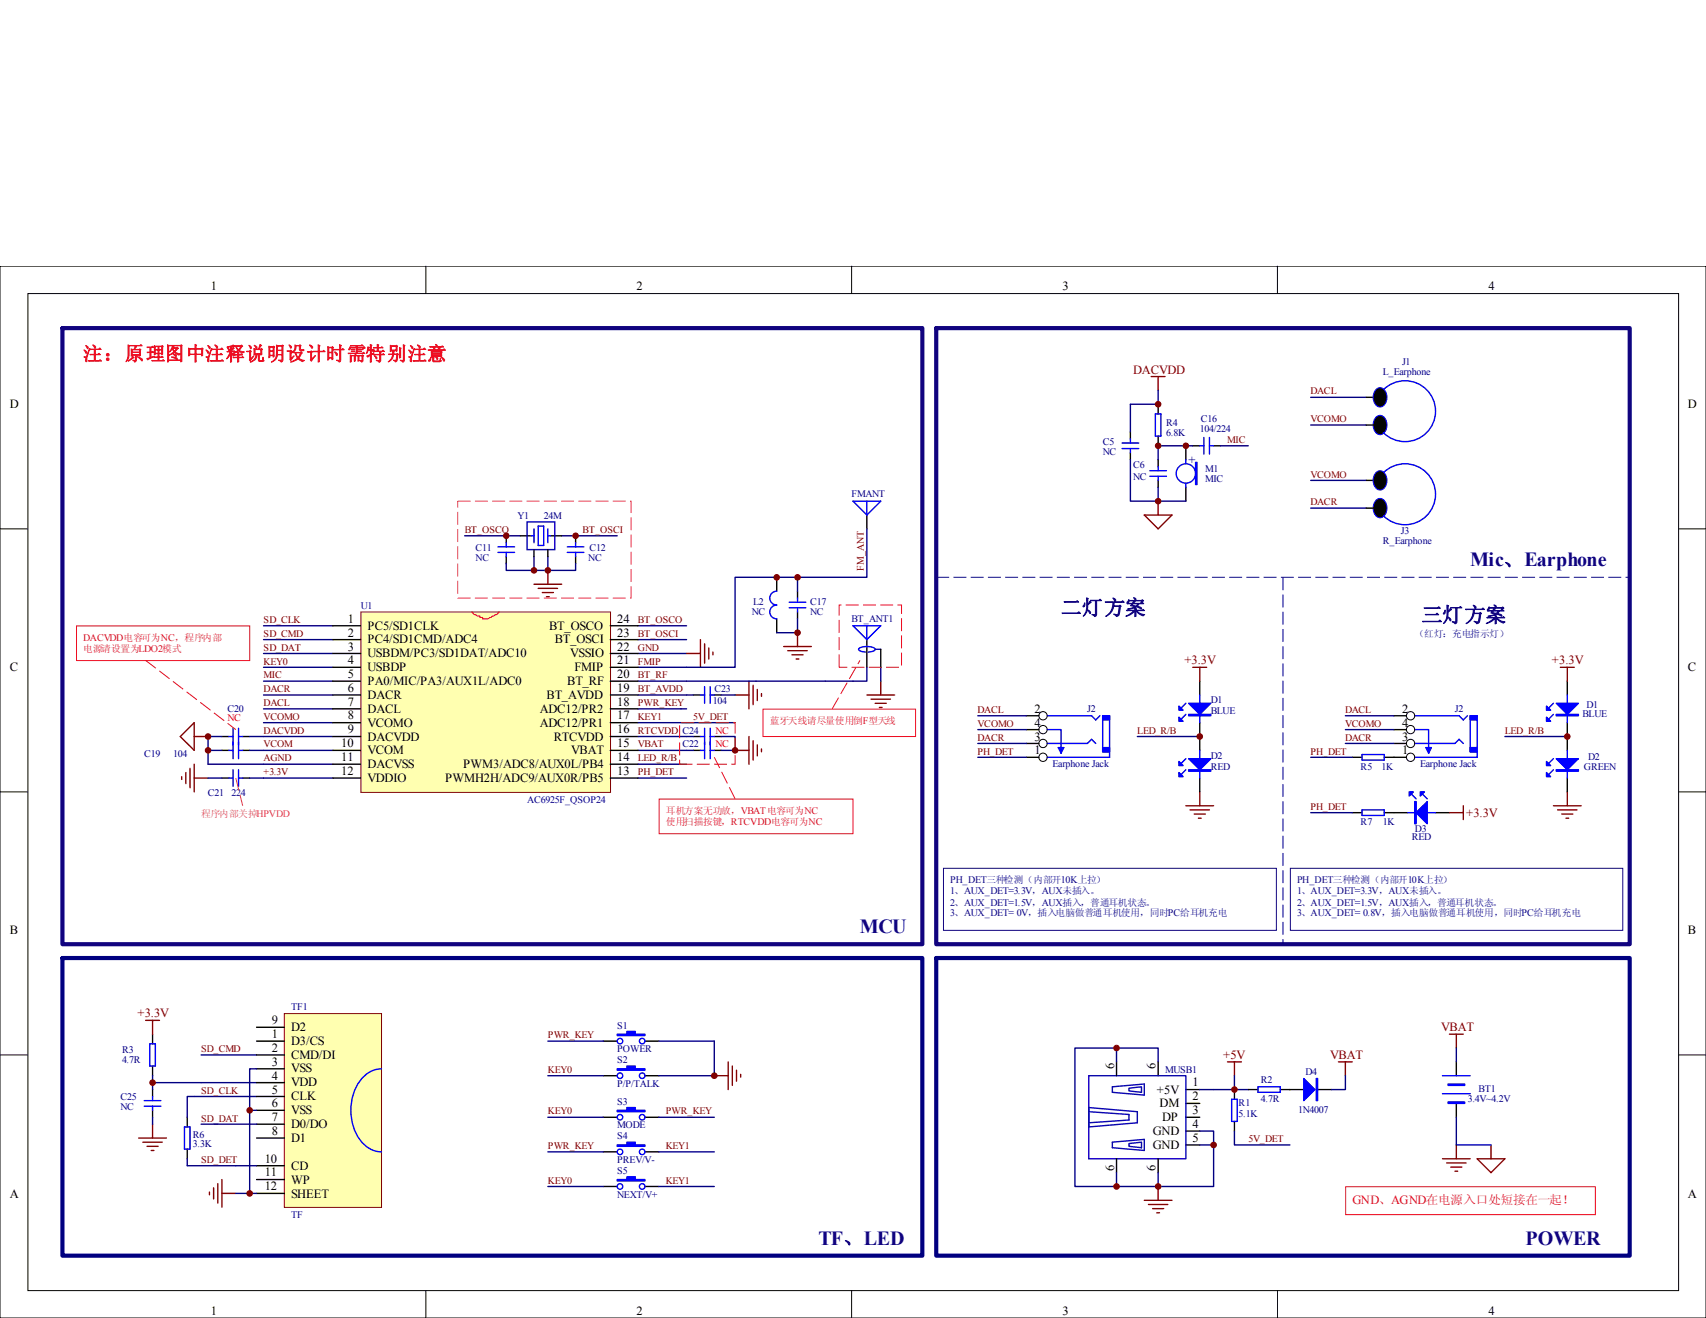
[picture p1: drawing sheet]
<svg xmlns="http://www.w3.org/2000/svg" width="279mm" height="216mm" viewBox="0 0 279 216" stroke-linecap="round" stroke-linejoin="round" font-family="sans-serif">
<g fill="none" stroke="#000" stroke-width=".16">
<path d="M0 43.6h279.4v172.3h-279.4zM4.6 48.1h270.3v163.3h-270.3zM69.7 43.5v4.6M139.5 43.5v4.6M209.2 43.5v4.6M0 86.6h4.5M274.9 86.6h4.5M0 129.7h4.5M274.9 129.7h4.5M0 172.8h4.5M274.9 172.8h4.5M69.7 211.4v4.5"/>
<path d="M139.5 211.4v4.5M209.2 211.4v4.5"/>
</g>
<path d="M10.2 53.7h140.9v101h-140.9zM153.3 53.7h113.6v101h-113.6z" fill="none" stroke="#11037f" stroke-width=".68"/>
<path d="M10.2 156.9h140.9v48.8h-140.9z" fill="none" stroke="#000080" stroke-width=".68"/>
<g fill="none" stroke="#000" stroke-width=".23">
<path d="M82.9 87.8v1.1M82.9 91.2v1.1M85.2 87.8h1.8M87.5 90v1.2M89.7 90v1.2M90.2 87.8h1.8M94.3 87.8v1.1M94.3 91.2v1.1M142 104.8v4.5M144.2 106.4v2.9M196.5 111.6v2.2M196.5 118.4v4.5"/>
<path d="M36.3 120.6h1.2M36.3 122.9h1.2M39.8 120.6h1.1M39.8 122.9h1.1M196.5 127.5v2.2M98.8 170.5h2.3M105.6 170.5h2.3M98.8 188.7h2.3M98.8 194.4h2.3M105.6 188.7h2.3M105.6 194.4h2.3"/>
</g>
<g fill="none" stroke="#00f" stroke-width=".23">
<path d="M81.5 89.6h2.8M81.5 90.5h2.8M82.9 88.9v.7M82.9 90.5v.7M87 87.8h.5M87.5 86.6v2.3M88.1 86.2h.9v3.2h-.9zM89.7 86.6v2.3M89.7 87.8h.5M92.9 89.6h2.7M92.9 90.5h2.7M94.3 88.9v.7"/>
<path d="M94.3 90.5v.7M38.2 119.3v5M39.1 119.3v5M139.7 102.5h4.5l-2.2 2.3zM141.8 106.8a1.17 1.17 0 0 1-1.2-.4 2.32 2.32 0 0 1 2.6-.2l.1 .2a1.17 1.17 0 0 1-1.1 .4M142 102.5v2.3M194.2 117l-.9 .9M194.2 115.2l-.9 .9M196.5 113.8v4.6M37.5 120.6h.7M37.5 122.9h.7M39.1 120.6h.7"/>
<path d="M39.1 122.9h.7M194.2 126.1l-.9 .9M194.2 124.3l-.9 .9M196.5 122.9v4.6"/>
<circle cx="101.5" cy="170.5" r=".45"/>
<circle cx="105.2" cy="170.5" r=".45"/>
<circle cx="101.5" cy="188.7" r=".46"/>
<circle cx="101.5" cy="194.4" r=".45"/>
<circle cx="105.2" cy="188.7" r=".46"/>
<circle cx="105.2" cy="194.4" r=".45"/>
</g>
<g fill="none" stroke="#000080" stroke-width=".23">
<path d="M76.1 87.8h9.1M82.9 92.3v1.1h11.4v-1.1M87.5 91.2v2.2M89.7 91.2v2.2M92 87.8h9.1M43.2 116.1h11.3M43.2 113.8h11.3M43.2 118.4h11.3M104.5 102.5h7.9M104.5 104.8h7.9M34.1 120.6h2.2M34.1 122.9h2.2"/>
<path d="M43.2 120.6h11.3M31.8 179.6h10.2M32.9 177.3h9.1M32.9 172.8h9.1"/>
</g>
<g fill="none" stroke="#800000" stroke-width=".23">
<path d="M87.5 95.7h4.5M88.1 96.4h3.2M88.8 97.1h1.8M89.5 97.7h.5M89.7 93.4v2.3M142 113.8h4.5M142.7 114.5h3.1M143.3 115.2h1.9M144 115.9h.5M144.2 111.6v2.2M194.2 132h4.6M194.9 132.7h3.2"/>
<path d="M195.6 133.3h1.8M196.3 134h.4M196.5 129.7v2.3"/>
</g>
<path d="M86.3 85.5h4.6v4.5h-4.6zM143.3 106.4h.9" fill="none" stroke="#0000bf" stroke-width=".23"/>
<g fill="#00f" stroke="#00f" stroke-width=".23">
<path d="M194.7 115.2h3.6l-1.8 1.8z"/>
<path d="M193.1 117.5l.7 .7h-.7z"/>
<path d="M193.1 115.7l.7 .6h-.7z"/>
<path d="M194.7 124.3h3.6l-1.8 1.8z"/>
<path d="M193.1 126.5l.7 .7h-.7z"/>
<path d="M193.1 124.7l.7 .7h-.7z"/>
<path d="M101.1 187.6h1.6v-.5h1.3v.5h1.6v.2h-4.5z" fill-rule="evenodd"/>
<path d="M101.1 193.2h1.6v-.4h1.3v.4h1.6v.2h-4.5z" fill-rule="evenodd"/>
<path d="M194.7 117h3.6v.2h-3.6z" fill-rule="evenodd"/>
<path d="M101.1 169.4h1.6v-.4h1.3v.4h1.6v.2h-4.5z" fill-rule="evenodd"/>
<path d="M194.7 126.1h3.6v.2h-3.6z" fill-rule="evenodd"/>
</g>
<path d="M75 82.1h28.4v15.9h-28.4v-15.9" fill="none" stroke="#da2467" stroke-width=".16" stroke-dasharray="2.1 .7" stroke-linecap="butt"/>
<path d="M46.7 166.1h15.8v31.7h-15.8z" fill="#ffffb0"/>
<path d="M46.6 166h15.9v31.8h-15.9z" fill="none" stroke="#800000" stroke-width=".16"/>
<g fill="none" stroke="#000" stroke-width=".23">
<path d="M185.1 70.8v1.1M185.1 74.2v1.1M189.7 66.2v1.6M189.7 71.4v1.6M189.7 75.3v1.1M189.7 78.7v1.1M194.2 73v2.3M194.2 79.8v2.3M195.4 73h1.1M198.8 73h1.1M223.7 69.6h2.3M223.7 65.1h2.3"/>
<path d="M223.7 78.7h2.3M127.2 94.6v2.2M130.6 96.8v1.2M142 84.4v2.2M223.7 83.2h2.3M113.6 113.8h1.1M117 113.8h1.1M127.2 101.4v2.2M130.6 100.2v1.2M168.1 117.2h2M168.1 119.5h2M36.3 127.5h1.2"/>
<path d="M39.8 127.5h1.1M113.6 120.6h1.1M113.6 122.9h1.1M117 120.6h1.1M117 122.9h1.1M168.1 121.8h2M168.1 124.1h2M25 169.4v1.6M25 174.6v1.6M25 178.5v1.1M42 168.3h4.6M42 170.5h4.6"/>
<path d="M42 172.8h4.6M42 177.3h4.6M42 179.6h4.6M42 175.1h4.6M98.8 176.2h2.3M105.6 176.2h2.3M182.9 173.9v2.3M189.7 173.9v2.3M194.2 178.5h2.3M204.4 178.5h1.6M209.7 178.5h3.8M215.8 178.5h2.3"/>
<path d="M238.5 173.9v2.3M25 181.9v1.1M30.7 183v1.6M30.7 188.2v1.6M42 191h4.6M42 181.9h4.6M42 184.1h4.6M42 186.4h4.6M42 193.2h4.6M42 195.5h4.6M98.8 183h2.3M105.6 183h2.3"/>
<path d="M182.9 189.8v2.3M189.7 189.8v2.3M194.2 183h2.3M194.2 187.6h2.3M194.2 185.3h2.3M194.2 180.7h2.3M238.5 180.7v2.3"/>
</g>
<g fill="none" stroke="#00f" stroke-width=".23">
<path d="M183.8 73.5h2.7M183.8 72.6h2.7M185.1 71.9v.7M185.1 73.5v.7M188.3 78h2.7M188.3 77.1h2.7M189.2 67.8h.9v3.6h-.9zM189.7 76.4v.7M189.7 78v.7M194.2 75.3v.7M194.2 79.1v.7M196.5 73h.7"/>
<path d="M197.2 71.7v2.7M198.1 73h.7M198.1 71.7v2.7M226.6 63.8a5 5 0 0 1 7 0 5 5 0 0 1 0 7.1 5 5 0 0 1-7 0M226.6 77.4a5 5 0 0 1 7 0 5 5 0 0 1 0 7.1 5 5 0 0 1-7 0M127.2 96.8a1.13 1.13 0 0 0-1.1 1.2 1.13 1.13 0 0 0 1.1 1.1 1.13 1.13 0 0 0-1.1 1.1 1.13 1.13 0 0 0 1.1 1.2M129.2 99.6h2.8M129.2 98.7h2.8M130.6 98v.7M130.6 99.6v.6M139.7 82.1h4.5l-2.2 2.3zM142 82.1v2.3"/>
<path d="M114.7 113.8h.7M115.4 112.5v2.7M115.4 119.3v5M116.3 113.8h.7M116.3 112.5v2.7M116.3 119.3v5M171.5 119.5h2.3v3.9M171.5 117.2h7.3l.7 .7 .6-.7M37.5 127.5h.7M38.2 126.1v2.7M39.1 127.5h.7M39.1 126.1v2.7"/>
<path d="M114.7 120.6h.7M114.7 122.9h.7M116.3 120.6h.7M116.3 122.9h.7M171.5 121.8h6.6l.7-.7 .7 .7M173.3 122.5h.9l-.4 .9zM173.5 122.5l.3 .6 .2-.6M181.7 123.1h-1.1v-5.9h1.1v6.9h-10.2M24.5 171h.9v3.6h-.9zM25 179.6v.7M62.5 175.1a5 5 0 0 0-4.5 3.7 8.1 8.1 0 0 0 2.2 9.1l1.5 .7 .8 .1M206 178h3.7v.9h-3.7z"/>
<path d="M236.2 179.2h4.6M236.2 176.2h4.6M23.6 181.2h2.8M23.6 180.3h2.8M25 181.2v.7M30.2 184.6h.9v3.6h-.9zM238.5 187.6h5.7"/>
<circle cx="194.2" cy="77.6" r="1.59"/>
<circle cx="101.5" cy="176.2" r=".46"/>
<circle cx="105.2" cy="176.2" r=".46"/>
<circle cx="101.5" cy="183" r=".45"/>
<circle cx="105.2" cy="183" r=".45"/>
</g>
<g fill="none" stroke="#800000" stroke-width=".23">
<path d="M188.5 61.7h2.3M189.7 61.7v2.3M187.4 84.4h4.5l-2.2 2.2zM189.7 82.1v2.3M112.4 107h2.3M114.7 104.8v4.5M115.4 105.5v3.1M116.1 106.1v1.8M116.8 106.8v.5M120.4 113.8h2.3M122.7 111.6v4.5M123.3 112.3v3.1"/>
<path d="M124 112.9v1.9M124.7 113.6v.5M128.3 105.9h4.6M129 106.6h3.2M129.7 107.3h1.8M130.4 107.9h.4M130.6 103.6v2.3M195.4 109.3h2.2M196.5 109.3v2.3M29.5 120.6l2.3-2.2v4.5zM29.8 127.2v.5M30.4 126.5v1.9"/>
<path d="M31.1 125.9v3.1M31.8 125.2v4.5M31.8 127.5h2.3M31.8 120.6h2.3M120.4 122.9h2.3M122.7 120.6v4.6M123.3 121.3v3.2M124 122v1.8M124.7 122.7v.4M23.8 167.1h2.3M25 167.1v2.3M201 173.9h2.3"/>
<path d="M202.2 173.9v2.3M219.2 173.9h2.3M220.3 173.9v2.3M237.4 169.4h2.2M238.5 169.4v2.3M22.7 186.4h4.6M23.4 187.1h3.2M24.1 187.8h1.8M24.8 188.5h.4M25 184.1v2.3M34.3 195.3v.4M35 194.6v1.8"/>
<path d="M35.7 193.9v3.2M36.3 193.2v4.6M36.3 195.5h2.3M187.4 196.6h4.5M188.1 197.3h3.2M188.8 198h1.8M189.4 198.7h.5M189.7 194.4v2.2M236.2 189.8h4.6M236.9 190.5h3.2M237.6 191.2h1.8M238.3 191.9h.4"/>
<path d="M238.5 187.6v2.2M241.9 189.8h4.6l-2.3 2.3zM244.2 187.6v2.2"/>
</g>
<g fill="none" stroke="#000080" stroke-width=".23">
<path d="M185.1 75.3v6.8h4.6M189.7 64v2.2h-4.6v4.6M189.7 79.8v2.3M195.4 73h-5.7v2.3M199.9 73h4.5M214.7 65.1h9M214.7 69.6h9M214.7 78.7h9M130.6 94.6h-10.2v14.7h-15.9M130.6 94.6v2.2M142 86.6v8h-11.4M189.7 82.1h4.5"/>
<path d="M214.7 83.2h9M43.2 107h11.3M43.2 104.8h11.3M43.2 102.5h11.3M43.2 109.3h11.3M43.2 111.6h11.3M104.5 107h7.9M104.5 111.6h30.7M104.5 113.8h9.1M104.5 116.1h7.9M118.1 113.8h2.3M130.6 101.4v2.2h-3.4"/>
<path d="M142 109.3v2.3h-2.3M144.2 109.3v2.3M160.1 117.2h8M160.1 119.5h8M34.1 120.6v4.6h20.4M34.1 127.5h2.2M40.9 120.6h2.3M40.9 122.9h13.6M40.9 127.5h13.6M104.5 122.9h7.9M104.5 125.2h7.9M104.5 127.5h7.9"/>
<path d="M118.1 120.6h2.3v2.3h-2.3M160.1 121.8h8M160.1 124.1h8M186.3 120.6h10.2M25 176.2v2.3M25 177.3h7.9M31.8 179.6h-1.1v3.4M42 175.1h-1.1v20.4M182.9 173.9v-2.2h6.8v2.2M182.9 171.7h-6.9v22.7h6.9M196.5 178.5h7.9M202.2 176.2v2.3"/>
<path d="M220.3 176.2v2.3h-2.2M238.5 171.7v2.2M25 183v1.1M30.7 189.8v1.2h11.3M32.9 184.1h9.1M38.6 195.5h3.4M40.9 181.9h1.1M182.9 192.1v2.3h6.8v-2.3M196.5 185.3h2.3v9.1h-9.1M196.5 187.6h2.3M238.5 183v4.6"/>
</g>
<g fill="#00f" stroke="#00f" stroke-width=".23">
<path d="M213.5 176.7l1.8 1.8-1.8 1.8z"/>
<path d="M195.8 75.7h.2v3.7h-.2z" fill-rule="evenodd"/>
<path d="M101.1 181.9h1.6v-.5h1.3v.5h1.6v.2h-4.5z" fill-rule="evenodd"/>
<path d="M101.1 175.1h1.6v-.5h1.3v.5h1.6v.2h-4.5z" fill-rule="evenodd"/>
<path d="M237.2 177.6h2.7v.2h-2.7z" fill-rule="evenodd"/>
<path d="M237.2 180.5h2.7v.2h-2.7z" fill-rule="evenodd"/>
<path d="M215.6 176.7h.2v3.6h-.2z" fill-rule="evenodd"/>
<path d="M180.6 117.2h1.1v.7h-1.1z" fill-rule="evenodd"/>
<path d="M180.6 122.5h1.1v.6h-1.1z" fill-rule="evenodd"/>
</g>
<g fill="#000" stroke="#00f" stroke-width=".16">
<path d="M225.3 68.3a1.04 1.04 0 0 1 1.2-.1 1.04 1.04 0 0 1 .6 .9 1.58 1.58 0 0 1-1.1 2.1 1.65 1.65 0 0 1-.9-2.5z" fill-rule="evenodd"/>
<path d="M225.3 63.8a1.04 1.04 0 0 1 1.2-.2 1.04 1.04 0 0 1 .6 1 1.58 1.58 0 0 1-1.1 2.1 1.65 1.65 0 0 1-.9-2.5z" fill-rule="evenodd"/>
<path d="M225.3 77.4a1.04 1.04 0 0 1 1.2-.2 1.04 1.04 0 0 1 .6 1 1.58 1.58 0 0 1-1.1 2.1 1.65 1.65 0 0 1-.9-2.5z" fill-rule="evenodd"/>
<path d="M225.3 82a1.04 1.04 0 0 1 1.2-.2 1.04 1.04 0 0 1 .6 .9 1.58 1.58 0 0 1-1.1 2.1 1.65 1.65 0 0 1-.9-2.5z" fill-rule="evenodd"/>
</g>
<path d="M178.3 176.2h15.9v13.6h-15.9zM182.2 178l5.2-.4v1.8l-5.2-.5zM184.9 178.3l2-.3v.9l-2-.2zM178.3 182.1l6.6 .5v.9l-6.6 .4M178.3 181.4l8 .7v1.8l-8 .7M182.2 187.1l5.2-.5v1.9l-5.2-.5zM184.9 187.3l2-.2v.9l-2-.2z" fill="none" stroke="#0000bf" stroke-width=".23"/>
<path d="M220.4 194.4h40.9v4.6h-40.9z" fill="none" stroke="#ee0e22" stroke-width=".16"/>
<g fill="none" stroke="#000" stroke-width=".16">
<circle cx="170.8" cy="117.3" r=".68"/>
<circle cx="170.8" cy="119.5" r=".68"/>
<circle cx="170.8" cy="124.1" r=".68"/>
<circle cx="170.8" cy="121.8" r=".68"/>
</g>
<path d="M154.5 142.2h54.5v10.2h-54.5z" fill="none" stroke="#11037f" stroke-width=".16"/>
<path d="M59.2 100.3h40.8v29.5h-40.8z" fill="#ffffb0"/>
<path d="M59.1 100.2h40.9v29.6h-40.9z" fill="none" stroke="#800000" stroke-width=".16"/>
<g fill="none" stroke="#000" stroke-width=".23">
<path d="M54.5 102.5h4.6M54.5 104.8h4.6M54.5 116.1h4.6M54.5 118.4h4.6M54.5 111.6h4.6M54.5 107h4.6M54.5 109.3h4.6M54.5 113.8h4.6M99.9 102.5h4.6M99.9 104.8h4.6M99.9 116.1h4.6M99.9 118.4h4.6"/>
<path d="M99.9 111.6h4.6M99.9 107h4.6M99.9 109.3h4.6M99.9 113.8h4.6M228.3 117.2h2M228.3 119.5h2M256.7 111.6v2.2M256.7 118.4v4.5M54.5 127.5h4.6M54.5 125.2h4.6M54.5 120.6h4.6M54.5 122.9h4.6"/>
<path d="M99.9 127.5h4.6M99.9 125.2h4.6M99.9 120.6h4.6M99.9 122.9h4.6M221.5 124.1h1.6M221.5 133.1h1.6M226.7 124.1h3.6M226.7 133.1h3.9M228.3 121.8h2M235.1 133.1h2.3M256.7 127.5v2.2M202.2 178.5v1.6"/>
<path d="M202.2 183.7v1.6"/>
</g>
<path d="M77.2 100.2l.5 .5h.2l.2 .2h.5v.2h.5v.3h.9l.6-.5 .7-.2 .5-.5" fill="none" stroke="#f00" stroke-width=".16"/>
<g fill="#800000" stroke="#800000" stroke-width=".16">
<circle cx="25" cy="177.3" r=".45"/>
<circle cx="40.9" cy="195.5" r=".46"/>
<circle cx="40.9" cy="181.9" r=".45"/>
<circle cx="196.5" cy="120.7" r=".46"/>
<circle cx="189.7" cy="194.4" r=".45"/>
<circle cx="182.9" cy="171.7" r=".46"/>
<circle cx="182.9" cy="194.4" r=".45"/>
<circle cx="198.8" cy="187.6" r=".46"/>
<circle cx="202.2" cy="178.5" r=".45"/>
<circle cx="194.2" cy="73" r=".45"/>
<circle cx="189.7" cy="73" r=".46"/>
<circle cx="189.7" cy="82.1" r=".45"/>
<circle cx="189.7" cy="66.2" r=".45"/>
<circle cx="256.7" cy="120.6" r=".46"/>
<circle cx="117" cy="176.2" r=".46"/>
<circle cx="82.9" cy="87.8" r=".45"/>
<circle cx="94.3" cy="87.8" r=".45"/>
<circle cx="89.7" cy="93.4" r=".46"/>
<circle cx="87.5" cy="93.4" r=".46"/>
<circle cx="34.1" cy="120.6" r=".46"/>
<circle cx="34.1" cy="122.9" r=".45"/>
<circle cx="120.4" cy="122.9" r=".45"/>
<circle cx="130.6" cy="94.6" r=".45"/>
<circle cx="127.2" cy="94.6" r=".45"/>
<circle cx="130.6" cy="103.6" r=".45"/>
</g>
<g fill="none" stroke="#000080" stroke-width=".23">
<path d="M104.5 118.4h15.9M135.2 111.6h4.5M220.3 117.2h8M220.3 119.5h8M104.5 120.6h9.1M112.4 122.9h1.2M214.7 124.1h6.8M214.7 133.1h6.8M220.3 121.8h8M246.5 120.6h10.2M89.7 170.5h9.1M89.7 176.2h9.1"/>
<path d="M107.9 170.5h9.1v5.7h-9.1M89.7 188.7h9.1M89.7 194.4h9.1M89.7 183h9.1M107.9 188.7h9.1M107.9 194.4h9.1M107.9 183h9.1M202.2 185.3v2.3h9.1"/>
</g>
<g fill="none" stroke="#800000" stroke-width=".23">
<path d="M255.6 109.3h2.2M256.7 109.3v2.3M237.4 133.1h2.2M239.6 132v2.3M254.4 132h4.6M255.1 132.7h3.2M255.8 133.3h1.8M256.5 134h.4M256.7 129.7v2.3M117 176.2h2.3M119.3 173.9v4.6M119.9 174.6v3.2"/>
<path d="M120.6 175.3v1.8M121.3 176v.4"/>
</g>
<g fill="none" stroke="#00f" stroke-width=".23">
<path d="M231.7 119.5h2.3v3.9M231.7 117.2h7.3l.6 .7 .7-.7M254.4 117l-.9 .9M254.4 115.2l-.9 .9M256.7 113.8v4.6M223.1 123.6h3.6v.9h-3.6zM223.1 132.7h3.6v.9h-3.6zM230.6 133.1h4.5M231 129.9l.9 1M231.7 121.8h6.6l.7-.7 .6 .7M232.8 129.9l.9 1M233.5 122.5h.9l-.4 .9z"/>
<path d="M233.7 122.5l.3 .6 .2-.6M241.9 123.1h-1.1v-5.9h1.1v6.9h-10.2M254.4 126.1l-.9 .9M254.4 124.3l-.9 .9M256.7 122.9v4.6M201.7 180.1h.9v3.6h-.9z"/>
</g>
<g fill="#00f" stroke="#00f" stroke-width=".23">
<path d="M254.9 115.2h3.6l-1.8 1.8z"/>
<path d="M253.3 117.5l.7 .7h-.7z"/>
<path d="M253.3 115.7l.7 .6h-.7z"/>
<path d="M254.9 124.3h3.6l-1.8 1.8z"/>
<path d="M253.3 126.5l.7 .7h-.7z"/>
<path d="M253.3 124.7l.7 .7h-.7z"/>
<path d="M231.9 133.1l1.8-1.8v3.6z"/>
<path d="M230.8 129.7h.7l-.7 .7z"/>
<path d="M232.6 129.7h.7l-.7 .7z"/>
<path d="M254.9 117h3.6v.2h-3.6z" fill-rule="evenodd"/>
<path d="M254.9 126.1h3.6v.2h-3.6z" fill-rule="evenodd"/>
<path d="M240.8 117.2h1.1v.7h-1.1z" fill-rule="evenodd"/>
<path d="M240.8 122.5h1.1v.6h-1.1z" fill-rule="evenodd"/>
<path d="M231.7 131.3h.2v3.6h-.2z" fill-rule="evenodd"/>
</g>
<g fill="none" stroke="#000" stroke-width=".16">
<circle cx="231" cy="117.2" r=".68"/>
<circle cx="231" cy="119.5" r=".68"/>
<circle cx="231" cy="124" r=".68"/>
<circle cx="231" cy="121.8" r=".68"/>
</g>
<path d="M153.3 94.6h113.6" fill="none" stroke="#11037f" stroke-width=".16" stroke-dasharray="2.1 .7" stroke-linecap="butt"/>
<path d="M210.1 94.6v60.1" fill="none" stroke="#000080" stroke-width=".16" stroke-dasharray="2.1 .7" stroke-linecap="butt"/>
<path d="M153.3 156.9h113.6v48.8h-113.6z" fill="none" stroke="#000080" stroke-width=".68"/>
<path d="M211.3 142.2h54.5v10.2h-54.5z" fill="none" stroke="#11037f" stroke-width=".16"/>
<path d="M38.6 127.5l1.2 4.5" fill="none" stroke="#da2467" stroke-width=".16" stroke-dasharray="2.1 .7" stroke-linecap="butt"/>
<path d="M12.5 102.5h28.4v5.7h-28.4zM125 116.2h24.9v4.4h-24.9zM107.9 130.9h31.8v5.7h-31.8z" fill="none" stroke="#ee0e22" stroke-width=".16"/>
<path d="M23.8 108.2l14.8 11.3M136.3 116.1l4.5-7.9M137.4 109.3v-10.2h10.2v10.2h-10.2M111.3 125.2h9.1v-6.8h-9.1v6.8M120.4 130.9l-3.4-6.8" fill="none" stroke="#ee0e22" stroke-width=".16" stroke-dasharray="2.1 .7" stroke-linecap="butt"/>
<g font-size="3.4" fill="#11037f">
<text x="173.7" y="100.7">二灯方案</text>
<text x="232.8" y="101.9">三灯方案</text>
</g>
<g font-size="3.3" fill="#11037f">
<text x="240.8" y="92.8">Mic、Earphone</text>
<text x="140.8" y="152.9">MCU</text>
<text x="134" y="203.9">TF、LED</text>
<text x="249.9" y="203.9">POWER</text>
</g>
<text font-size="3.2" fill="#ee0e22" x="13.6" y="59">注：原理图中注释说明设计时需特别注意</text>
<g font-size="2">
<text x="34.5" y="47.6">1</text>
<text x="104.2" y="47.6">2</text>
<text x="174" y="47.6">3</text>
<text x="243.8" y="47.6">4</text>
<text x="1.6" y="66.9">D</text>
<text x="276.4" y="66.9">D</text>
<text x="57" y="102">1</text>
<text x="57" y="104.3">2</text>
<text x="57" y="106.6">3</text>
<text x="60.2" y="103.1">PC5/SD1CLK</text>
<text x="60.2" y="105.4">PC4/SD1CMD/ADC4</text>
<text x="60.2" y="107.7">USBDM/PC3/SD1DAT/ADC10</text>
<text x="89.9" y="103.1">BT_OSCO</text>
<text x="90.8" y="105.4">BT_OSCI</text>
<text x="93.4" y="107.7">VSSIO</text>
<text x="101.1" y="104.3">23</text>
<text x="101.1" y="102">24</text>
<text x="101.1" y="106.6">22</text>
<text x="1.6" y="110">C</text>
<text x="57" y="111.1">5</text>
<text x="57" y="108.8">4</text>
<text x="57" y="113.4">6</text>
<text x="60.2" y="112.2">PA0/MIC/PA3/AUX1L/ADC0</text>
<text x="60.2" y="110">USBDP</text>
<text x="92.9" y="112.2">BT_RF</text>
<text x="94.1" y="110">FMIP</text>
<text x="101.1" y="111.1">20</text>
<text x="101.1" y="113.4">19</text>
<text x="101.1" y="108.8">21</text>
<text x="276.4" y="110">C</text>
<text x="57" y="117.9">8</text>
<text x="57" y="115.7">7</text>
<text x="60.2" y="119">VCOMO</text>
<text x="60.2" y="114.5">DACR</text>
<text x="60.2" y="116.8">DACL</text>
<text x="88.4" y="116.8">ADC12/PR2</text>
<text x="88.4" y="119">ADC12/PR1</text>
<text x="89.5" y="114.5">BT_AVDD</text>
<text x="101.1" y="115.7">18</text>
<text x="101.1" y="117.9">17</text>
<text x="169.4" y="116.8">2</text>
<text x="169.4" y="119">4</text>
<text x="229.6" y="116.8">2</text>
<text x="229.6" y="119">4</text>
<text x="55.9" y="124.7">11</text>
<text x="55.9" y="122.4">10</text>
<text x="57" y="120.1">9</text>
<text x="60.2" y="125.8">DACVSS</text>
<text x="60.2" y="121.3">DACVDD</text>
<text x="60.2" y="123.5">VCOM</text>
<text x="75.9" y="125.8">PWM3/ADC8/AUX0L/PB4</text>
<text x="90.7" y="121.3">RTCVDD</text>
<text x="93.6" y="123.5">VBAT</text>
<text x="101.1" y="124.7">14</text>
<text x="101.1" y="120.1">16</text>
<text x="101.1" y="122.4">15</text>
<text x="169.4" y="121.3">3</text>
<text x="169.4" y="123.5">1</text>
<text x="229.6" y="121.3">3</text>
<text x="229.6" y="123.5">1</text>
<text x="55.9" y="127">12</text>
<text x="60.2" y="128.1">VDDIO</text>
<text x="72.9" y="128.1">PWMH2H/ADC9/AUX0R/PB5</text>
<text x="101.1" y="127">13</text>
<text x="1.6" y="153.1">B</text>
<text x="276.4" y="153.1">B</text>
<text x="44.5" y="167.8">9</text>
<text x="44.5" y="170.1">1</text>
<text x="44.5" y="172.3">2</text>
<text x="47.7" y="168.9">D2</text>
<text x="47.7" y="171.2">D3/CS</text>
<text x="47.7" y="173.5">CMD/DI</text>
<text x="44.5" y="176.9">4</text>
<text x="44.5" y="179.2">5</text>
<text x="44.5" y="174.6">3</text>
<text x="47.7" y="178">VDD</text>
<text x="47.7" y="175.7">VSS</text>
<text x="182.5" y="175.1" transform="rotate(-90 182.5 175.1)">6</text>
<text x="189.2" y="175.1" transform="rotate(-90 189.2 175.1)">6</text>
<text x="189.5" y="179.2">+5V</text>
<text x="195.3" y="178">1</text>
<text x="44.5" y="181.4">6</text>
<text x="44.5" y="183.6">7</text>
<text x="44.5" y="185.9">8</text>
<text x="47.7" y="180.3">CLK</text>
<text x="47.7" y="182.5">VSS</text>
<text x="47.7" y="184.8">D0/DO</text>
<text x="188.8" y="185.9">GND</text>
<text x="189.9" y="181.4">DM</text>
<text x="190.3" y="183.6">DP</text>
<text x="195.3" y="184.8">4</text>
<text x="195.3" y="182.5">3</text>
<text x="195.3" y="180.3">2</text>
<text x="43.3" y="190.5">10</text>
<text x="47.7" y="191.6">CD</text>
<text x="47.7" y="187">D1</text>
<text x="182.5" y="191.9" transform="rotate(-90 182.5 191.9)">6</text>
<text x="188.8" y="188.2">GND</text>
<text x="189.2" y="191.9" transform="rotate(-90 189.2 191.9)">6</text>
<text x="195.3" y="187">5</text>
<text x="1.6" y="196.2">A</text>
<text x="43.3" y="192.7">11</text>
<text x="43.3" y="195">12</text>
<text x="47.7" y="193.9">WP</text>
<text x="47.7" y="196.2">SHEET</text>
<text x="276.4" y="196.2">A</text>
<text x="34.5" y="215.4">1</text>
<text x="104.2" y="215.4">2</text>
<text x="174" y="215.4">3</text>
<text x="243.8" y="215.4">4</text>
</g>
<g font-size="2" fill="#800000">
<text x="185.6" y="61.2">DACVDD</text>
<text x="194" y="108.8">+3.3V</text>
<text x="254.2" y="108.8">+3.3V</text>
<text x="240.1" y="133.8">+3.3V</text>
<text x="22.5" y="166.6">+3.3V</text>
<text x="200.3" y="173.5">+5V</text>
<text x="217.8" y="173.5">VBAT</text>
<text x="236.1" y="168.9">VBAT</text>
</g>
<text font-size="2" fill="#000080" x="194.6" y="75.9">+</text>
<text font-size="2" fill="#ee0e22" x="221.5" y="197.3">GND、AGND在电源入口处短接在一起！</text>
<g font-size="1.6" fill="#000080">
<text x="229.6" y="59.9">J1</text>
<text x="226.5" y="61.5">L_Earphone</text>
<text x="191" y="69.8">R4</text>
<text x="191" y="71.5">6.8K</text>
<text x="196.5" y="70.8">104/224</text>
<text x="196.7" y="69.2">C16</text>
<text x="180.6" y="72.8">C5</text>
<text x="180.6" y="74.6">NC</text>
<text x="185.6" y="76.6">C6</text>
<text x="197.4" y="77.3">M1</text>
<text x="139.4" y="81.4">FMANT</text>
<text x="185.6" y="78.7">NC</text>
<text x="197.4" y="78.9">MIC</text>
<text x="84.8" y="85">Y1</text>
<text x="89.1" y="85">24M</text>
<text x="226.5" y="89.2">R_Earphone</text>
<text x="229.4" y="87.5">J3</text>
<text x="77.9" y="90.3">C11</text>
<text x="77.9" y="91.9">NC</text>
<text x="96.4" y="91.9">NC</text>
<text x="96.5" y="90.3">C12</text>
<text x="59.1" y="99.8">U1</text>
<text x="123.1" y="100.7">NC</text>
<text x="123.4" y="99.1">L2</text>
<text x="132.7" y="99.1">C17</text>
<text x="139.4" y="101.9">BT_ANT1</text>
<text x="117" y="113.4">C23</text>
<text x="37.3" y="116.6">C20</text>
<text x="116.8" y="115.4">104</text>
<text x="178.1" y="116.6">J2</text>
<text x="198.3" y="115.2">D1</text>
<text x="198.3" y="117">BLUE</text>
<text x="238.3" y="116.6">J2</text>
<text x="259.2" y="117.4">BLUE</text>
<text x="259.8" y="115.9">D1</text>
<text x="23.6" y="124">C19</text>
<text x="28.4" y="124">104</text>
<text x="111.8" y="120.2">C24</text>
<text x="111.8" y="122.4">C22</text>
<text x="172.4" y="125.6">Earphone Jack</text>
<text x="198.3" y="124.3">D2</text>
<text x="232.6" y="125.6">Earphone Jack</text>
<text x="260.1" y="124.5">D2</text>
<text x="34" y="130.4">C21</text>
<text x="37.9" y="130.4">224</text>
<text x="86.4" y="131.6">AC6925F_QSOP24</text>
<text x="198.3" y="126.1">RED</text>
<text x="222.8" y="126.1">R5</text>
<text x="226.2" y="126.1">1K</text>
<text x="259.4" y="126.1">GREEN</text>
<text x="222.8" y="135.1">R7</text>
<text x="226.5" y="135.1">1K</text>
<text x="231.2" y="137.7">RED</text>
<text x="231.7" y="136.3">D3</text>
<text x="47.7" y="165.5">TF1</text>
<text x="20" y="172.6">R3</text>
<text x="101.1" y="168.5">S1</text>
<text x="101.1" y="172.4">POWER</text>
<text x="20" y="174.2">4.7R</text>
<text x="101.1" y="174.2">S2</text>
<text x="101.1" y="178.1">P/P/TALK</text>
<text x="190.8" y="175.8">MUSB1</text>
<text x="206.5" y="177.4">R2</text>
<text x="213.8" y="176">D4</text>
<text x="242.1" y="178.9">BT1</text>
<text x="19.7" y="180.3">C25</text>
<text x="19.7" y="181.9">NC</text>
<text x="101.1" y="180.9">S3</text>
<text x="101.1" y="184.8">MODE</text>
<text x="202.9" y="181.2">R1</text>
<text x="202.9" y="183">5.1K</text>
<text x="206.5" y="180.5">4.7R</text>
<text x="212.6" y="182.4">1N4007</text>
<text x="240.4" y="180.5">3.4V~4.2V</text>
<text x="31.6" y="186.4">R6</text>
<text x="31.6" y="188">3.3K</text>
<text x="101.1" y="186.6">S4</text>
<text x="101.1" y="190.5">PREV/V-</text>
<text x="101.1" y="192.3">S5</text>
<text x="101.1" y="196.2">NEXT/V+</text>
<text x="47.7" y="199.6">TF</text>
</g>
<g font-size="1.6" fill="#800000">
<text x="214.6" y="64.6">DACL</text>
<text x="214.6" y="69.2">VCOMO</text>
<text x="201" y="72.6">MIC</text>
<text x="214.6" y="78.2">VCOMO</text>
<text x="214.6" y="82.8">DACR</text>
<text x="76.1" y="87.3">BT_OSCO</text>
<text x="95.4" y="87.3">BT_OSCI</text>
<text x="141.5" y="93.5" transform="rotate(-90 141.5 93.5)">FM_ANT</text>
<text x="43.2" y="104.3">SD_CMD</text>
<text x="43.2" y="106.6">SD_DAT</text>
<text x="43.2" y="102">SD_CLK</text>
<text x="104.5" y="102">BT_OSCO</text>
<text x="104.5" y="104.3">BT_OSCI</text>
<text x="104.5" y="106.6">GND</text>
<text x="43.2" y="111.1">MIC</text>
<text x="43.2" y="113.4">DACR</text>
<text x="43.2" y="108.9">KEY0</text>
<text x="104.5" y="113.4">BT_AVDD</text>
<text x="104.5" y="111.1">BT_RF</text>
<text x="104.5" y="108.9">FMIP</text>
<text x="43.2" y="117.9">VCOMO</text>
<text x="43.2" y="115.7">DACL</text>
<text x="104.5" y="115.7">PWR_KEY</text>
<text x="104.5" y="117.9">KEY1</text>
<text x="113.5" y="117.9">5V_DET</text>
<text x="160.1" y="116.8">DACL</text>
<text x="160.1" y="119">VCOMO</text>
<text x="220.3" y="116.8">DACL</text>
<text x="220.3" y="119">VCOMO</text>
<text x="43.2" y="122.4">VCOM</text>
<text x="43.2" y="120.2">DACVDD</text>
<text x="43.2" y="124.7">AGND</text>
<text x="104.5" y="120.2">RTCVDD</text>
<text x="104.5" y="122.4">VBAT</text>
<text x="104.5" y="124.7">LED_R/B</text>
<text x="160.1" y="121.3">DACR</text>
<text x="160.1" y="123.6">PH_DET</text>
<text x="186.3" y="120.2">LED_R/B</text>
<text x="214.6" y="123.6">PH_DET</text>
<text x="220.3" y="121.3">DACR</text>
<text x="246.5" y="120.2">LED_R/B</text>
<text x="43.2" y="127">+3.3V</text>
<text x="104.5" y="127">PH_DET</text>
<text x="214.6" y="132.7">PH_DET</text>
<text x="32.9" y="172.4">SD_CMD</text>
<text x="89.7" y="170.1">PWR_KEY</text>
<text x="32.9" y="179.2">SD_CLK</text>
<text x="89.7" y="175.8">KEY0</text>
<text x="32.9" y="183.7">SD_DAT</text>
<text x="89.7" y="182.5">KEY0</text>
<text x="109.1" y="182.5">PWR_KEY</text>
<text x="32.9" y="190.5">SD_DET</text>
<text x="89.7" y="188.2">PWR_KEY</text>
<text x="109.1" y="188.2">KEY1</text>
<text x="204.5" y="187.1">5V_DET</text>
<text x="89.7" y="193.9">KEY0</text>
<text x="109.1" y="193.9">KEY1</text>
</g>
<g font-size="1.6" fill="#11037f">
<text x="132.7" y="100.7">NC</text>
<text x="231.7" y="104.3">（红灯：充电指示灯）</text>
<text x="155.6" y="144.7">PH_DET三种检测（内部开10K上拉）</text>
<text x="155.6" y="146.5">1、AUX_DET=3.3V，AUX未插入。</text>
<text x="155.6" y="148.3">2、AUX_DET=1.5V，AUX插入，普通耳机状态。</text>
<text x="212.4" y="144.7">PH_DET三种检测（内部开10K上拉）</text>
<text x="212.4" y="146.5">1、AUX_DET=3.3V，AUX未插入。</text>
<text x="212.4" y="148.3">2、AUX_DET=1.5V，AUX插入，普通耳机状态。</text>
<text x="155.6" y="150.1">3、AUX_DET= 0V，插入电脑做普通耳机使用，同时PC给耳机充电</text>
<text x="212.4" y="150.1">3、AUX_DET= 0.8V，插入电脑做普通耳机使用，同时PC给耳机充电</text>
</g>
<g font-size="1.6" fill="#ee0e22">
<text x="13.6" y="105">DACVDD电容可为NC，程序内部</text>
<text x="13.6" y="106.8">电源请设置为LDO2模式</text>
<text x="126.1" y="118.6">蓝牙天线请尽量使用倒F型天线</text>
<text x="109.1" y="133.3">耳机方案无功放，VBAT电容可为NC</text>
<text x="109.1" y="135.1">使用扫描按键，RTCVDD电容可为NC</text>
</g>
<g font-size="1.6" fill="#f00">
<text x="37.3" y="118.1">NC</text>
<text x="117.2" y="120.2">NC</text>
<text x="117.2" y="122.4">NC</text>
</g>
<text font-size="1.6" fill="#da2467" x="32.9" y="133.8">程序内部关掉HPVDD</text>
</svg>
